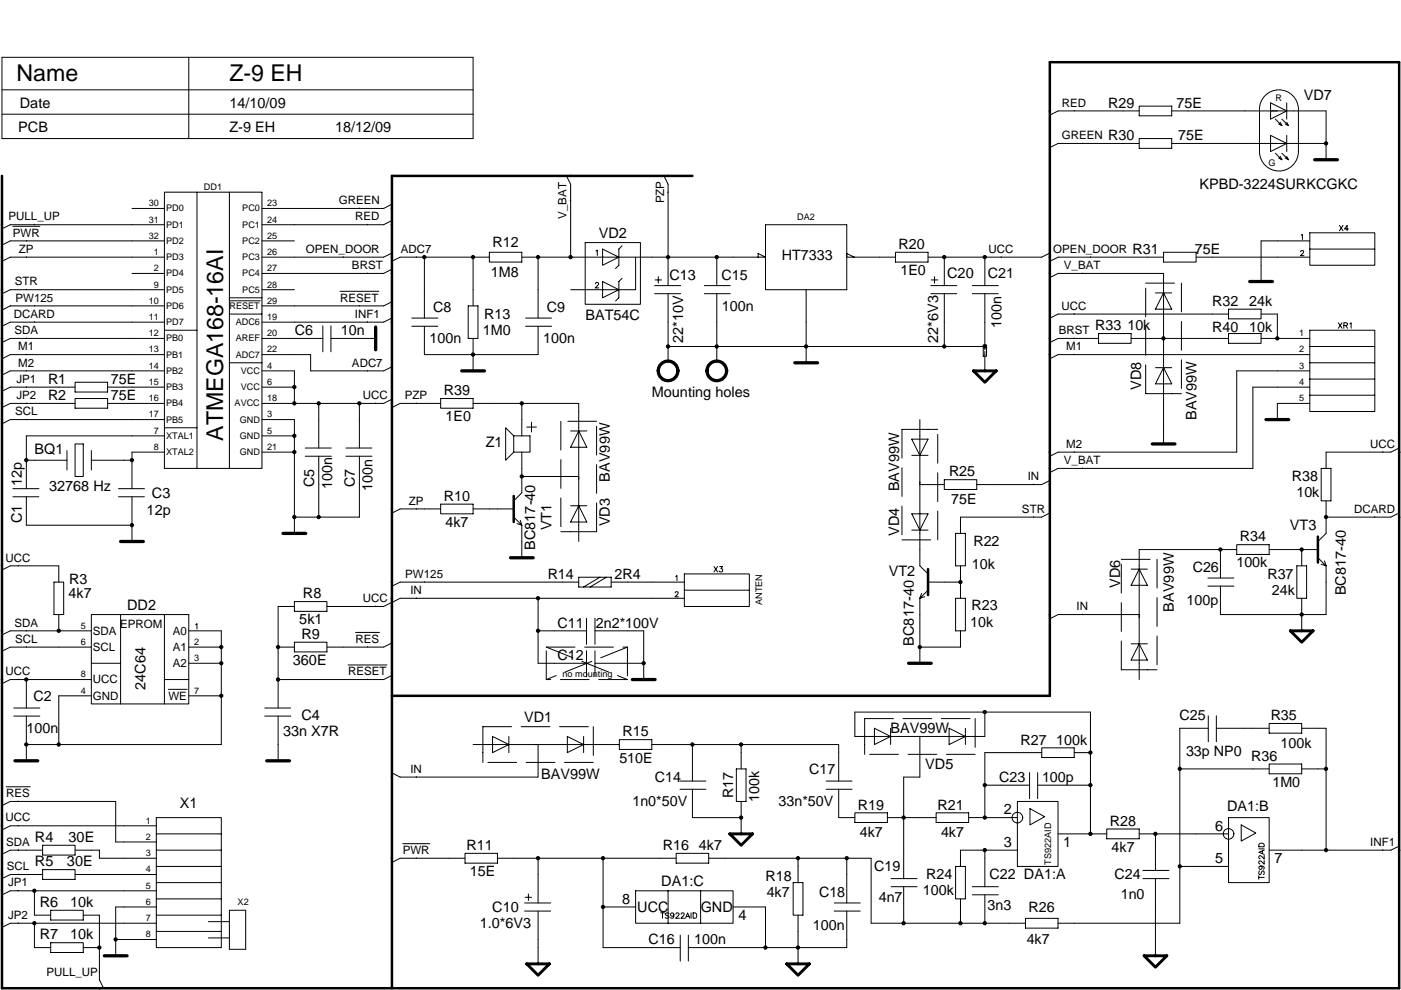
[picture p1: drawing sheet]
<svg xmlns="http://www.w3.org/2000/svg" width="297mm" height="210mm" viewBox="0 0 297 210" stroke-linecap="round" stroke-linejoin="round" font-family="sans-serif">
<path d="M.4 37.3v172.2h296.2v-196.3h-74v134.3h-139.5M146.8 37.3h-63.7v172.2M108.9 105.2v5.5M279.4 113.8v5.5M196.8 120.7v5.5" fill="none" stroke="#000" stroke-width=".53"/>
<g fill="none" stroke="#000" stroke-width=".21">
<path d="M.4 12.1h99.9v17.3h-99.9zM.4 19h99.9M40 12.1v17.3M.4 24.2h99.9M120.1 37.3l.9 1.8v15.4M140.8 37.3l.8 1.8v21.5M227.8 23.4v.1M229.5 30.3v.1M241.5 29.4h6.9v2.1h-6.9zM241.5 22.5h6.9v2.1h-6.9zM241.5 30.4h-17.2l-1.7 .9M241.5 23.5h-17.2l-1.7 .9"/>
<path d="M248.4 23.5h32.8v10.4M248.4 30.4h24.4M268 20.5a4.1 4.1 0 0 1 4.6-1.2 4.1 4.1 0 0 1 2.7 3.9v8.9a4.1 4.1 0 0 1-4.1 4.2 4.1 4.1 0 0 1-4.2-4.2v-8.9a4.1 4.1 0 0 1 1-2.7zM269.4 21.8l3.4 1.7-3.4 1.8zM269.4 28.7l3.4 1.7-3.4 1.7zM270.4 32.5l1.4 1.4M270.4 25.3l1.4 1.3M271.1 33.5l.7 .4M271.1 26.3l.7 .3M271.4 33.2l.4 .7M271.4 25.9l.4 .7M271.8 32.5l1.4 1.4"/>
<path d="M271.8 25.3l1.4 1.3M272.5 33.5l.7 .4M272.5 26.3l.7 .3M272.8 33.2l.4 .7M272.8 21.8v3.5M272.8 28.7v3.4M272.8 25.9l.4 .7M272.9 30.4h8.3M2.7 48h5.8M5.6 51v.1M5.6 54.4v.1M7.3 47.5v.1"/>
<path d="M28 58h6.9M28 44.2h6.9M34.9 40.7h20.6v58.6h-20.6zM34.9 54.5h-32.7l-1.8 .9M34.9 51.1h-32.7l-1.8 .9M34.9 47.6h-32.7l-1.8 .9M41.8 40.7v58.6M48.6 40.7v58.6M55.5 51.1h6.9M72.7 54.4v.1M76.2 44.1v.1M77.9 47.5v.1"/>
<path d="M77.9 57.9v.1M83.1 53.7l-1.8 .8h-25.8M83.1 57.1l-1.8 .9h-25.8M83.1 46.8l-1.8 .8h-25.8M83.1 43.3l-1.8 .9h-25.8M88.3 54.4v.1M90 54.5v12.9M100.3 54.5v10.4M103.8 53.5h6.8v2.1h-6.8zM103.8 54.5h-19l-1.7 .9M110.6 54.5h20.6M114.1 54.5v12.9"/>
<path d="M120.9 42.5h.1M124.1 51.4h11.7v13.1h-11.7zM126.4 53.2l.2-.2v1.1M127.8 52.8l3.4 1.7-3.4 1.7zM127.8 59.7l3.4 1.7-3.4 1.7zM131.3 54.5h31l-1.6-.8v.8M131.9 52.1l-.7 .7v3.4l-.7 .7M131.9 59l-.7 .7v3.4l-.7 .7M134.8 54.5v6.9h-13.8M138.9 59.4h1.4M139.6 58.7v1.3M141.6 40.7h.1"/>
<path d="M152 54.5v6.1M162.3 47.6h17.2v13.8h-17.2zM181.1 54.5l-1.6-.8v.8h10.4M189.9 53.5h6.9v2.1h-6.9zM197.4 59.4h1.4M198.1 58.7v1.3M200.2 54.5v6.1M208.8 54.5v6.1M212.3 54.4v.1M222.6 53.7l-1.8 .8h-24M222.6 58.8l1.7-.8h22.4v36.1M229.5 57.9v.1"/>
<path d="M231.2 54.4v.1M246.7 53.5h6.9v2.1h-6.9zM246.7 54.5h-22.4l-1.7 .9M253.6 54.5h24.1M275.8 53.4l.2-.3 .4 .2-.2 .4-.5 .5h.8M275.9 49.9l.2-.2v1.1M277.7 49.4h13.8v6.8h-13.8zM277.7 51.1h-10.3v8.6M277.7 52.8h13.8M284 47.8l.8 1.1M284.8 47.8l-.8 1.1M285.9 48.6h-.8l.5-.8v1.1"/>
<path d="M5.6 61.3v.1M5.6 71.7v.1M5.6 75.1v.1M5.6 78.5v.1M7.3 64.8v.1M7.3 68.2v.1M34.9 75.2h-32.7l-1.8 .9M34.9 78.6h-32.7l-1.8 .9M34.9 71.8h-32.7l-1.8 .8M34.9 61.4h-32.7l-1.8 .9M34.9 64.9h-32.7l-1.8 .8M34.9 68.3h-32.7l-1.8 .9"/>
<path d="M34.9 70h6.9M48.6 66.6h6.9M48.6 76.9h6.9M48.6 63.1h6.9M48.7 63.8h6.5M55.5 75.2h10.4v3.4h15.4l1.8-.8M55.5 78.6h6.9v6.9M55.5 71.8h12.9M55.5 61.4h6.9M68.4 69.1v5.5M70.2 71.8h9.4M70.2 69.1v5.5"/>
<path d="M72.1 61.8h8.2M76.2 64.8v.1M77.9 68.2v.1M77.9 78.5v.1M83.1 67.4l-1.8 .9h-25.8M83.1 64l-1.8 .9h-25.8M87.3 67.4h5.5M87.3 69.2h5.5M90 69.2v6h24.1v-6M99.3 64.9h2v6.9h-2zM100.3 71.8v6.8M111.4 67.4h5.5"/>
<path d="M111.4 69.2h5.5M126.3 60.2l.2-.3h.3l.1 .2v.2l-.7 .7h.8M138.8 62.3h5.5M138.8 60.6h5.5M141.6 62.3v14.6M141.6 73.5h67.2M149.3 62.3h5.5M149.3 60.6h5.5M152 62.3v14.6M170.9 61.4v15.5M197.4 62.3h5.5M197.4 60.6h5.5"/>
<path d="M200.2 62.3v11.2M206.2 62.3h5.5M206.2 60.6h5.5M208.5 73.1h.7v2.4h-.7zM208.8 62.3v11.9M208.8 74.5v4.1M227.8 66.5v.1M227.8 71.7v.1M227.8 75.1v.1M232.9 70.7h6.9v2.1h-6.9zM232.9 71.8h-8.6l-1.7 .8M239.8 71.8h20.7"/>
<path d="M245 62.1h3.4M245 78h3.4M246.7 62.1l1.7 3.5h-3.4zM246.7 78l1.7 3.4h-3.4zM260.5 70.7h6.9v2.1h-6.9zM260.5 65.6h6.9v2h-6.9zM260.5 66.6h-36.2l-1.7 .9M267.4 71.8h10.3M267.4 66.6h3.4v5.2M277.7 70h13.8v17.2h-13.8zM277.7 75.2h-53.4l-1.7 .9M277.7 78.6h-15.5v17.3h-37.9l-1.7 .8"/>
<path d="M277.7 73.5h13.8M277.7 76.9h13.8M283.8 68.4l.7 1.2M284.5 68.4l-.7 1.2M284.9 69l.7-.1v-.4l-.7-.1v1.2M285.3 69l.4 .6M286.2 68.7l.3-.3v1.2M5.6 82v.1M5.6 85.4v.1M5.6 88.9v.1M5.6 97.6h8.6M14.2 95.5v4.2"/>
<path d="M15.9 81h6.9v2.1h-6.9zM15.9 84.5h6.9v2.1h-6.9zM15.9 94.1h1.7v6.9h-1.7zM15.9 85.5h-13.7l-1.8 .9M15.9 82.1h-13.7l-1.8 .9M19.4 97.6h8.6M19.4 95.5v4.2M22.8 85.5h12.1M22.8 82.1h12.1M34.9 89h-32.7l-1.8 .9M34.9 95.9h-6.9v7.7M34.9 92.4h-29.3v11.2"/>
<path d="M34.9 90.7h6.9M55.5 89h6.9v24.1M55.5 82.1h6.9M55.5 95.9h6.9M55.5 92.4h6.9M64.7 96.7h5.5M64.7 95h5.5M67.6 85.5v9.5M67.6 96.7v12.9M73.3 96.7h5.6M73.3 95h5.6M76.2 85.5v9.5"/>
<path d="M76.2 96.7v12.9h-13.8M79.6 85.4v.1M83.1 84.6l-1.8 .9h-25.8M88.3 85.4v.1M93.4 84.5h6.9v2.1h-6.9zM93.4 85.5h-8.6l-1.7 .9M100.3 85.5h22.4v29.3M108.9 92.4h3.5v3.5h-3.5zM108.9 92.4l-1.7-1.7v6.9l1.7-1.7M110.6 85.5v6.9M110.6 95.9v8.6l-1.7 1.7M111.7 90.6h2"/>
<path d="M112.7 89.5v2.1M121 91.4h3.4M122.7 91.4l1.7 3.4h-3.4zM193.3 96.5h3.5M193.3 93.1h3.5l-1.8 3.4zM195 89v31l1.8 1.7M227.8 95.8v.1M229.5 99.2v.1M277.7 85.5h-6.9v3.5M277.7 82.1h-12.1v17.2h-41.3l-1.7 .9M277.7 80.4h13.8M277.7 83.8h13.8"/>
<path d="M280.1 99.3h2.1v6.9h-2.1zM293.2 95.8v.1M296.6 95l-1.7 .9h-13.7v3.4M2.7 103.6h5.6M2.7 105.3h5.6M3.9 119.9v.1M5.6 105.3v6.1h22.4M25.1 103.6h5.5M25.1 105.3h5.5M28 105.3v9.5M88.3 107.8v.1M93.4 106.9h6.9v2h-6.9z"/>
<path d="M93.4 107.9h-8.6l-1.7 .9M100.3 107.9h8.6M108.9 109.6l1.7 1.8M109.6 111l1 .4M110.3 110.3l.3 1.1M110.6 111.4v6.9M110.6 101h12.1M121 107.2h3.4M122.7 107.2l1.7 3.5h-3.4zM193.3 112.4h3.5M193.3 108.9h3.5l-1.8 3.5zM195 102.7h5.2"/>
<path d="M200.2 101.7h6.9v2.1h-6.9zM202.6 113.1h2.1v6.9h-2.1zM203.6 120v6.9M219.2 102.7h.1M219.2 109.6h.1M222.6 108.8l-1.8 .8h-17.2v3.5M222.6 101.9l-1.8 .8h-13.7M258.8 116.5v6.1M262.2 115.5h6.9v2.1h-6.9zM262.2 116.5h-20.7v27.6M269.1 116.5h10.3M275 120h2v6.9h-2z"/>
<path d="M276 116.5v3.5M279.4 118.3l1.8 1.7M280.1 119.6l1.1 .4M280.8 118.9l.4 1.1M281.2 106.2v6.9l-1.8 1.7M281.2 120v10.3h-22.4v-6M291.5 109.6h.1M296.6 108.8l-1.7 .8h-13.7M.4 120.8l1.8-.8h10.3v3.4M5.6 133.7v.1M5.6 137.1v.1M11.4 123.4h2.1v6.9h-2.1z"/>
<path d="M12.5 130.3v3.5M19.4 130.3h20.6v18.9h-20.6zM19.4 133.8h-17.2l-1.8 .8M19.4 137.2h-17.2l-1.8 .9M25.6 130.3v18.9M34.9 130.3v18.9M40 133.8h6.9v24.1h-41.3M40 137.2h6.9M41.5 132.4l.3-.2v1.2M59 137.2h3.4M62.4 136.2h6.9v2h-6.9zM62.4 127.6h6.9v2h-6.9z"/>
<path d="M62.4 128.6h-3.4v21.5M75.4 134.1h5.1M77.9 137.1v.1M79.6 128.5v.1M83.1 136.3l-1.8 .9h-12M83.1 127.7l-1.8 .9h-12M88.3 126.8v.1M90 123.3v.1M114.1 133.8h10.3M114.1 126.9v13.7h10.3M122.7 123.4h-37.9l-1.7 .9M122.7 122.4h6.9v2.1h-6.9z"/>
<path d="M124.4 131.1v5.5M124.4 138v5.5M126.2 133.8h10.3v10.3M126.2 131.1v5.5M126.2 138v5.5M127.2 122.4l-3.5 2.1M128.6 122.4l-3.5 2.1M129.6 123.4h15.5M143.1 125.7l.3-.2 .4 .1-.2 .4-.5 .5h.7M143.3 122.2l.2-.2v1.1M145.1 121.7h13.8v6.9h-13.8zM145.1 126.9h-60.3l-1.7 .8"/>
<path d="M145.1 125.1h13.8M151.4 120.1l.7 1.2M152.1 120.1l-.7 1.2M152.6 120.1h.6l-.4 .5a.39 .39 0 0 1 .4 .3 .39 .39 0 0 1-.3 .4 .39 .39 0 0 1-.4-.2M195 126.9v13.7M195.4 125.8l-.4 1.1M196.1 126.5l-1.1 .4M196.8 123.4h6.8M196.8 125.1l-1.8 1.8M202.6 126.9h2.1v6.9h-2.1zM203.6 133.8v3.4h-8.6M229.5 130.2v.1"/>
<path d="M239.8 120.7h3.5M239.8 136.5h3.5M241.5 130.3h-17.2l-1.7 .9M241.5 120.7l1.8 3.4h-3.5zM241.5 136.5l1.8 3.5h-3.5zM256.1 122.6h5.5M256.1 124.3h5.5M276 126.9v6.9M2.9 150.1h5.5M2.9 151.8h5.5M3.9 144v.1M5.6 144.1v6"/>
<path d="M5.6 151.8v9.5M19.4 144.1h-17.2l-1.8 .8M19.4 140.6h6.2M19.4 147.5h-6.9v10.4M34.9 144.1h5.1M35.7 146.2h4M40 140.6h6.9M40 147.5h6.9M56.1 150.1h5.5M56.1 151.8h5.5M59 151.8v9.5M73.8 141h8.2"/>
<path d="M77.9 144v.1M83.1 143.2l-1.8 .9h-22.3M100.3 157.9h31M104.4 156.1l3.5 1.8-3.5 1.7zM107.9 156.1v3.5M114.1 157.9v6.9h-29.3l-1.7-.9M120.3 156.1l3.4 1.8-3.4 1.7zM123.7 156.1v3.5M126.2 140.6h10.3M131.3 156.8h6.9v2.1h-6.9zM138.2 157.9h39.6v7.7M146.8 157.9v7.7"/>
<path d="M157.1 157.9v5.1M185.4 154.4l3.4 1.7-3.4 1.8zM188.8 154.4v3.5M195 156.1v8.7h-3.4v21.5M201.2 154.4l3.5 1.7-3.5 1.8zM204.7 154.4v3.5M208.8 151v5.1h-27.6v-5.1h50v25.8M220.9 158.6h6.9v2h-6.9zM220.9 159.6h-12.1v13.8M227.8 159.6h3.4M256.2 154.4h-6.1v41.3h-25.8M256.2 151.8v5.5"/>
<path d="M257.9 154.4h11.2M257.9 151.8v5.5M269.1 153.4h6.9v2h-6.9zM276 154.4h5.2v25.9M.4 170.8l1.8-.9h22.3v8.6h8.6M1.3 166.8h5.1M3.9 169.8v.1M3.9 175v.1M9 179.2h6.9v2.1h-6.9zM33.1 173.4h13.8v27.5h-13.8zM33.1 175.1h-30.9l-1.8 .9M33.1 176.8h13.8"/>
<path d="M85.4 178.9h5.7M88.3 164.7v.1M144.2 165.6h5.5M144.2 167.3h5.5M146.8 167.3v6.1h10.3M156.1 163h2.1v6.9h-2.1zM157.1 169.9v6.9M175.2 165.6h5.5M175.2 167.3h5.5M177.8 167.3v6.1h3.4M181.2 172.3h6.9v2.1h-6.9zM188.1 173.4h10.4"/>
<path d="M198.5 172.3h6.9v2.1h-6.9zM205.4 173.4h10.3M208.8 166.5h9.5M215.7 169.9h8.6v13.8h-8.6zM218.3 163.8v5.5M218.4 171.4l3.1 1.8-3.1 1.7zM220 166.5h11.2M220 163.8v5.5M224.3 176.8h10.4M234.7 175.8h6.8v2h-6.8zM241.5 176.8h19M245 176.8v7.8"/>
<path d="M250.1 163h19M260.5 173.4h8.6v13.7h-8.6zM263.2 174.9l3.1 1.7-3.1 1.7zM266.9 180h1.1M267.1 178.9h.8l.1 .6h-1.1zM269.1 162h6.9v2.1h-6.9zM276 163h5.2M296.6 179.4l-1.7 .9h-25.8M3.9 180.2v.1M3.9 185.3v.1M3.9 188.8v.1M3.9 195.7h.1"/>
<path d="M7.3 188.9v5.1h3.4M7.3 195.7v5.2h3.4M9 184.4h6.9v2.1h-6.9zM9 185.4h-6.8l-1.8 .9M9 180.3h-6.8l-1.8 .8M10.7 199.9h6.9v2.1h-6.9zM10.7 193h6.9v2.1h-6.9zM15.9 185.4h17.2M15.9 180.3h5.2v1.7h12M17.6 194h3.5v13.8l.9 1.7M24.5 199.2h8.6M33.1 195.7h-30.9l-1.8 .9"/>
<path d="M33.1 188.9h-30.9l-1.8 .8M33.1 180.3h13.8M33.1 192.3h-8.6v10.3M33.1 183.7h13.8M33.1 187.1h13.8M33.1 194h13.8M33.1 190.6h13.8M33.1 197.5h13.8M44.2 198.9h4.4M44.2 195.4h4.4M48.6 193h3.5v8.3h-3.5zM88.3 181.9v.1"/>
<path d="M98.6 180.9h6.9v2.1h-6.9zM98.6 182h-13.8l-1.7 .9M105.5 182h37.9M111.2 193.2h5.6M111.2 191.5h5.6M111.3 190.2h1.4M112 189.5v1.4M114.1 182v9.5M114.1 193.2v11.2M127.9 192.3h6.9M127.9 182v18.9h16.3M134.8 188.9h20.6v6.8h-20.6z"/>
<path d="M140.1 193.5h.7M140.5 193.5v1.2M141.6 188.9v6.8M141.8 193.7l-.2-.2-.5 .2 .1 .3 .6 .4v.1l-.2 .2-.5-.2M142.9 193.9a.36 .36 0 0 1-.5 .4 .36 .36 0 0 1-.2-.6 .36 .36 0 0 1 .6 0l.1 .2a.54 .54 0 0 1-.5 .8l-.2-.2M143.3 193.8l.2-.3 .5 .3-.2 .4-.5 .5h.7M143.4 180.9h6.9v2.1h-6.9zM144.2 198.3v5.5M144.4 193.8l.2-.3 .5 .3-.2 .4-.5 .5h.7M145.3 194.7l.5-1.2 .4 1.2M145.5 194.3h.6M145.9 198.3v5.5"/>
<path d="M146.5 193.5v1.2M147 193.5h.3a.61 .61 0 0 1 .4 .6 .61 .61 0 0 1-.4 .6h-.3zM148.5 188.9v6.8M150.3 182h34.4v13.7h32.7M155.4 192.3h6.9v8.6M168.2 187.1h2v6.9h-2zM169.2 182v5.1M169.2 194v10.4M176.9 193.2h5.5M176.9 191.5h5.5M179.5 193.2v7.7h-33.6M179.5 182v9.5"/>
<path d="M188.9 186.3h5.5M188.9 188h5.5M191.6 188v7.7M202.6 183.7h2.1v6.9h-2.1zM203.6 190.6v5.1M206.2 188h5.5M206.2 189.7h5.5M208.8 180.3v7.7M208.8 189.7v6M215.7 180.3h-12.1v3.4M217.4 194.7h6.9v2.1h-6.9zM242.3 186.3h5.5"/>
<path d="M242.3 184.6h5.5M245 186.3v16.3M250.1 183.7h10.4M266.9 186h1.1M266.9 185.7v.7M267.1 184.7l-.2 .2 .2 .5 .2-.1 .4-.6h.2l.1 .2-.1 .5M267.3 183.6a.36 .36 0 0 1 .3 .5 .36 .36 0 0 1-.6 .2 .36 .36 0 0 1 .1-.6l.2-.1a.54 .54 0 0 1 .7 .5l-.1 .2M267.6 180.4v.6M268 182.5v.7l-.5-.5-.4-.2-.2 .5 .3 .2M268 181.4v.7l-.5-.5-.4-.2-.2 .5 .3 .2M268 180.3l-1.1 .4 1.1 .4M293.2 180.2v.1"/>
<path d="M17.6 200.9h3.5M21 206.1h.1"/>
<circle cx="215.7" cy="173.4" r="1.13"/>
<circle cx="260.5" cy="176.8" r="1.13"/>
</g>
<g fill="#000" stroke="#000" stroke-width=".21">
<circle cx="281.1" cy="30.4" r=".35"/>
<circle cx="90" cy="54.5" r=".35"/>
<circle cx="100.3" cy="54.5" r=".35"/>
<circle cx="114.1" cy="54.5" r=".35"/>
<circle cx="121" cy="54.5" r=".35"/>
<circle cx="141.6" cy="54.5" r=".35"/>
<circle cx="152" cy="54.5" r=".35"/>
<circle cx="200.2" cy="54.5" r=".35"/>
<circle cx="208.8" cy="54.5" r=".35"/>
<circle cx="100.3" cy="75.2" r=".35"/>
<circle cx="141.6" cy="73.5" r=".35"/>
<circle cx="152" cy="73.5" r=".35"/>
<circle cx="170.9" cy="73.5" r=".35"/>
<circle cx="200.2" cy="73.5" r=".35"/>
<circle cx="208.8" cy="73.5" r=".35"/>
<circle cx="246.7" cy="71.7" r=".35"/>
<circle cx="270.8" cy="71.7" r=".35"/>
<circle cx="5.6" cy="97.6" r=".35"/>
<circle cx="28" cy="97.6" r=".35"/>
<circle cx="62.4" cy="92.4" r=".35"/>
<circle cx="62.4" cy="95.9" r=".35"/>
<circle cx="62.4" cy="82.1" r=".35"/>
<circle cx="62.4" cy="85.5" r=".35"/>
<circle cx="67.6" cy="85.5" r=".35"/>
<circle cx="76.2" cy="85.5" r=".35"/>
<circle cx="110.6" cy="85.5" r=".35"/>
<circle cx="28" cy="111.3" r=".35"/>
<circle cx="62.4" cy="109.6" r=".35"/>
<circle cx="67.6" cy="109.6" r=".35"/>
<circle cx="110.6" cy="101" r=".35"/>
<circle cx="258.7" cy="116.5" r=".35"/>
<circle cx="276" cy="116.5" r=".35"/>
<circle cx="281.1" cy="109.6" r=".35"/>
<circle cx="12.5" cy="133.7" r=".35"/>
<circle cx="46.9" cy="137.2" r=".35"/>
<circle cx="59" cy="137.2" r=".35"/>
<circle cx="114.1" cy="126.8" r=".35"/>
<circle cx="114.1" cy="133.7" r=".35"/>
<circle cx="195" cy="137.2" r=".35"/>
<circle cx="203.6" cy="123.4" r=".35"/>
<circle cx="276" cy="130.3" r=".35"/>
<circle cx="5.6" cy="157.8" r=".35"/>
<circle cx="5.6" cy="144.1" r=".35"/>
<circle cx="12.5" cy="157.8" r=".35"/>
<circle cx="46.9" cy="147.5" r=".35"/>
<circle cx="46.9" cy="140.6" r=".35"/>
<circle cx="59" cy="144.1" r=".35"/>
<circle cx="136.5" cy="140.6" r=".35"/>
<circle cx="146.8" cy="157.8" r=".35"/>
<circle cx="157.1" cy="157.8" r=".35"/>
<circle cx="208.8" cy="151" r=".35"/>
<circle cx="231.2" cy="159.6" r=".35"/>
<circle cx="157.1" cy="173.3" r=".35"/>
<circle cx="191.6" cy="173.3" r=".35"/>
<circle cx="208.8" cy="166.5" r=".35"/>
<circle cx="208.8" cy="173.3" r=".35"/>
<circle cx="231.2" cy="176.8" r=".35"/>
<circle cx="231.2" cy="166.5" r=".35"/>
<circle cx="245" cy="176.8" r=".35"/>
<circle cx="250.1" cy="163" r=".35"/>
<circle cx="281.1" cy="163" r=".35"/>
<circle cx="7.3" cy="195.7" r=".35"/>
<circle cx="7.3" cy="188.9" r=".35"/>
<circle cx="24.5" cy="199.2" r=".35"/>
<circle cx="114.1" cy="182" r=".35"/>
<circle cx="127.9" cy="182" r=".35"/>
<circle cx="127.9" cy="192.3" r=".35"/>
<circle cx="169.2" cy="182" r=".35"/>
<circle cx="179.5" cy="182" r=".35"/>
<circle cx="191.6" cy="195.7" r=".35"/>
<circle cx="203.6" cy="195.7" r=".35"/>
<circle cx="208.8" cy="195.7" r=".35"/>
<circle cx="208.8" cy="180.2" r=".35"/>
<circle cx="250.1" cy="183.7" r=".35"/>
<circle cx="281.1" cy="180.2" r=".35"/>
<circle cx="21.1" cy="200.9" r=".35"/>
<circle cx="162.3" cy="200.9" r=".35"/>
<circle cx="169.2" cy="200.9" r=".35"/>
</g>
<g fill="none" stroke="#000" stroke-width=".7">
<path d="M278.7 33.9h4.9M265 59.7h4.8M79.6 69.3v4.9M97.9 78.6h4.8M168.5 76.9h4.8M244.3 94.1h4.8M268.4 89h4.8M25.6 114.8h4.8M60 113.1h4.8M108.2 118.3h4.8M134.1 144.1h4.8M192.6 140.6h4.8"/>
<path d="M3.2 161.3h4.8M56.6 161.3h4.8M22.1 202.6h4.8"/>
<circle cx="141.6" cy="78.6" r="2.08"/>
<circle cx="152" cy="78.6" r="2.08"/>
</g>
<g fill="none" stroke="#000" stroke-width=".21" stroke-dasharray="6.1 2">
<path d="M242.9 60h7.6M250.5 60v23.5M118.9 89.3v23.4M126.5 89.3h-7.6M191.2 91v23.5M196.8 91h-5.6M198.8 91h-2M242.9 83.5v-23.5M248.4 83.5h-5.5M250.5 83.5h-2.1M118.9 112.7h2.1M121 112.7h5.5"/>
<path d="M126.5 112.7v-23.4M191.2 114.5h7.6M198.8 114.5v-23.5M237.7 118.6h7.6M245.3 118.6v23.4M115.8 137.2h17.2M115.8 137.2l17.2 6.9M133 137.2v6.9M133 137.2l-17.2 6.9M102.4 159.6v-5.5M102.4 154.1h23.4M115.8 144.1v-6.9"/>
<path d="M125.8 154.1v7.5M133 144.1h-17.2M183.3 159.9v-2M183.3 157.9v-5.5M183.3 152.4h23.5M206.8 159.9h-23.5M206.8 152.4v7.5M237.7 142v-23.4M243.3 142h-5.6M245.3 142h-2M102.4 161.6v-2M125.8 161.6h-23.4"/>
</g>
<path d="M206.4 78.6h4.8l-2.4 2.4zM273.6 133.8h4.8l-2.4 2.4zM154.7 176.8h4.9l-2.5 2.4zM111.7 204.4h4.8l-2.4 2.4zM166.8 204.4h4.8l-2.4 2.4zM242.6 202.6h4.8l-2.4 2.5z" fill="none" stroke="#000" stroke-width=".61"/>
<g font-size="4.9">
<text x="3.5" y="17.3">Name</text>
<text x="48.6" y="17.3">Z-9 EH</text>
<text x="47.3" y="93.5" transform="rotate(-90 47.3 93.5)">ATMEGA168-16AI</text>
</g>
<g font-size="3.1">
<text x="4.2" y="22.8">Date</text>
<text x="48.6" y="22.8">14/10/09</text>
<text x="276.4" y="21.1">VD7</text>
<text x="3.9" y="28">PCB</text>
<text x="48.6" y="28">Z-9 EH</text>
<text x="71" y="28">18/12/09</text>
<text x="254.3" y="40">KPBD-3224SURKCGKC</text>
<text x="126.9" y="50.4">VD2</text>
<text x="141.9" y="59.3">C13</text>
<text x="200.8" y="59">C20</text>
<text x="124.1" y="67.9">BAT54C</text>
<text x="144.8" y="72.7" transform="rotate(-90 144.8 72.7)">22*10V</text>
<text x="198.9" y="72.7" transform="rotate(-90 198.9 72.7)">22*6V3</text>
<text x="242" y="82.7" transform="rotate(-90 242 82.7)">VD8</text>
<text x="138.2" y="84.1">Mounting holes</text>
<text x="253.7" y="89" transform="rotate(-90 253.7 89)">BAV99W</text>
<text x="103" y="94.8">Z1</text>
<text x="7.3" y="96.2">BQ1</text>
<text x="4.6" y="103.1" transform="rotate(-90 4.6 103.1)">12p</text>
<text x="10.4" y="104.1">32768 Hz</text>
<text x="32.2" y="105.5">C3</text>
<text x="129.3" y="102.1" transform="rotate(-90 129.3 102.1)">BAV99W</text>
<text x="190.6" y="104.2" transform="rotate(-90 190.6 104.2)">BAV99W</text>
<text x="4.6" y="110.9" transform="rotate(-90 4.6 110.9)">C1</text>
<text x="31.1" y="109.3">12p</text>
<text x="116.9" y="112.5" transform="rotate(-90 116.9 112.5)">VT1</text>
<text x="129.3" y="111.6" transform="rotate(-90 129.3 111.6)">VD3</text>
<text x="190.6" y="113.7" transform="rotate(-90 190.6 113.7)">VD4</text>
<text x="273.5" y="112.4">VT3</text>
<text x="113.5" y="116.6" transform="rotate(-90 113.5 116.6)">BC817-40</text>
<text x="188.4" y="122">VT2</text>
<text x="237.5" y="124.7" transform="rotate(-90 237.5 124.7)">VD6</text>
<text x="27" y="129.3">DD2</text>
<text x="64.2" y="126.9">R8</text>
<text x="248.9" y="129.7" transform="rotate(-90 248.9 129.7)">BAV99W</text>
<text x="285.4" y="126.2" transform="rotate(-90 285.4 126.2)">BC817-40</text>
<text x="63.5" y="132.4">5k1</text>
<text x="63.9" y="135.5">R9</text>
<text x="193.7" y="136.9" transform="rotate(-90 193.7 136.9)">BC817-40</text>
<text x="62.1" y="141">360E</text>
<text x="30.8" y="146.3" transform="rotate(-90 30.8 146.3)">24C64</text>
<text x="63.9" y="152.7">C4</text>
<text x="111.1" y="153">VD1</text>
<text x="188.8" y="155.4">BAV99W</text>
<text x="60" y="156.1">33n X7R</text>
<text x="114.7" y="165.1">BAV99W</text>
<text x="196.2" y="163">VD5</text>
<text x="38.1" y="171.3">X1</text>
<text x="212.8" y="172.7">2</text>
<text x="260.2" y="172">DA1:B</text>
<text x="7.4" y="178.5">R4</text>
<text x="14.5" y="178.5">30E</text>
<text x="212.8" y="179.6">3</text>
<text x="225.4" y="179.6">1</text>
<text x="257.6" y="176.1">6</text>
<text x="7.4" y="183.7">R5</text>
<text x="14.2" y="183.7">30E</text>
<text x="257.6" y="183">5</text>
<text x="270.2" y="183">7</text>
<text x="131.9" y="191.6">8</text>
<text x="140.2" y="187.8">DA1:C</text>
<text x="8.4" y="192.3">R6</text>
<text x="14.9" y="192.3">10k</text>
<text x="101.7" y="196.8">1.0*6V3</text>
<text x="104.4" y="193.3">C10</text>
<text x="135.1" y="193.3">UCC</text>
<text x="148.6" y="193.3">GND</text>
<text x="156.6" y="195.1">4</text>
<text x="8.4" y="199.2">R7</text>
<text x="14.9" y="199.2">10k</text>
</g>
<g font-size="3">
<text x="234.9" y="22.8">R29</text>
<text x="249.5" y="22.8">75E</text>
<text x="234.9" y="29.7">R30</text>
<text x="249.8" y="29.7">75E</text>
<text x="104.4" y="52.4">R12</text>
<text x="190.5" y="52.8">R20</text>
<text x="240.1" y="53.8">R31</text>
<text x="253.3" y="53.8">75E</text>
<text x="104.1" y="58.6">1M8</text>
<text x="153" y="59.3">C15</text>
<text x="165.8" y="55.2">HT7333</text>
<text x="190.9" y="58.3">1E0</text>
<text x="209.5" y="59">C21</text>
<text x="153.1" y="65.9">100n</text>
<text x="257" y="64.8">R32</text>
<text x="264.9" y="64.8">24k</text>
<text x="62.5" y="71.1">C6</text>
<text x="72.3" y="71.1">10n</text>
<text x="91.8" y="66.2">C8</text>
<text x="102.4" y="71">1M0</text>
<text x="102.7" y="67.6">R13</text>
<text x="115.9" y="66.2">C9</text>
<text x="212.3" y="69.6" transform="rotate(-90 212.3 69.6)">100n</text>
<text x="232.2" y="70">R33 10k</text>
<text x="257" y="70.3">R40</text>
<text x="264.9" y="70.3">10k</text>
<text x="91.1" y="72.8">100n</text>
<text x="115.2" y="72.8">100n</text>
<text x="10.2" y="81.4">R1</text>
<text x="23.5" y="81.4">75E</text>
<text x="94.1" y="83.8">R39</text>
<text x="10.2" y="84.9">R2</text>
<text x="23.5" y="84.9">75E</text>
<text x="94.5" y="89.3">1E0</text>
<text x="201.2" y="101">R25</text>
<text x="66.6" y="103.3" transform="rotate(-90 66.6 103.3)">C5</text>
<text x="70.4" y="103.7" transform="rotate(-90 70.4 103.7)">100n</text>
<text x="75.2" y="103.3" transform="rotate(-90 75.2 103.3)">C7</text>
<text x="79" y="104.1" transform="rotate(-90 79 104.1)">100n</text>
<text x="94.1" y="106.2">R10</text>
<text x="201.7" y="106.9">75E</text>
<text x="273.9" y="102">R38</text>
<text x="274.9" y="105.5">10k</text>
<text x="94.5" y="111.7">4k7</text>
<text x="206.4" y="115.8">R22</text>
<text x="262.9" y="114.8">R34</text>
<text x="14.7" y="123.8">R3</text>
<text x="116.1" y="122.7">R14</text>
<text x="130.3" y="122.7">2R4</text>
<text x="206.1" y="120.6">10k</text>
<text x="252.9" y="121.3">C26</text>
<text x="262.1" y="120.3">100k</text>
<text x="268.7" y="122.7">R37</text>
<text x="14.5" y="126.9">4k7</text>
<text x="206" y="129.2">R23</text>
<text x="251.6" y="128.2">100p</text>
<text x="269.7" y="126.1">24k</text>
<text x="118.2" y="133.1">C11</text>
<text x="126.3" y="133.1">2n2*100V</text>
<text x="205.7" y="133">10k</text>
<text x="118.2" y="139.9">C12</text>
<text x="7.1" y="148.5">C2</text>
<text x="5.6" y="155.4">100n</text>
<text x="250.1" y="152.7">C25</text>
<text x="269.4" y="152.7">R35</text>
<text x="131.3" y="161.7">510E</text>
<text x="132" y="156.1">R15</text>
<text x="216.4" y="157.9">R27</text>
<text x="224" y="157.9">100k</text>
<text x="251.5" y="160.3">33p NP0</text>
<text x="265.3" y="161.3">R36</text>
<text x="271.5" y="158.6">100k</text>
<text x="138.9" y="165.8">C14</text>
<text x="171.6" y="164.1">C17</text>
<text x="211.9" y="165.8">C23</text>
<text x="220.9" y="165.8">100p</text>
<text x="269.8" y="166.8">1M0</text>
<text x="134.1" y="170.9">1n0*50V</text>
<text x="155.5" y="169.3" transform="rotate(-90 155.5 169.3)">R17</text>
<text x="161" y="170" transform="rotate(-90 161 170)">100k</text>
<text x="165.1" y="170.9">33n*50V</text>
<text x="181.9" y="171.7">R19</text>
<text x="198.8" y="171.7">R21</text>
<text x="182.3" y="177.5">4k7</text>
<text x="199.5" y="177.5">4k7</text>
<text x="235.3" y="175.1">R28</text>
<text x="98.9" y="180.3">R11</text>
<text x="99.6" y="185.8">15E</text>
<text x="140.6" y="180.3">R16 4k7</text>
<text x="185.4" y="184.7">C19</text>
<text x="235.7" y="180.6">4k7</text>
<text x="162.3" y="186.8">R18</text>
<text x="162.6" y="190.2">4k7</text>
<text x="173.6" y="190.2">C18</text>
<text x="186.3" y="191.3">4n7</text>
<text x="195.7" y="189.9">100k</text>
<text x="196.4" y="186.4">R24</text>
<text x="209.8" y="186.4">C22 DA1:A</text>
<text x="236.3" y="186.4">C24</text>
<text x="237.6" y="190.6">1n0</text>
<text x="172.4" y="197.1">100n</text>
<text x="209.4" y="193">3n3</text>
<text x="218.1" y="193.3">R26</text>
<text x="137.5" y="200.2">C16</text>
<text x="147.2" y="200.2">100n</text>
<text x="217.7" y="200.2">4k7</text>
</g>
<g font-size="2.4">
<text x="225.1" y="22.6">RED</text>
<text x="225.1" y="29.5">GREEN</text>
<text x="1.8" y="46.7">PULL_UP</text>
<text x="71.8" y="43.3">GREEN</text>
<text x="75.3" y="46.7">RED</text>
<text x="120.1" y="46.4" transform="rotate(-90 120.1 46.4)">V_BAT</text>
<text x="140.8" y="43.1" transform="rotate(-90 140.8 43.1)">PZP</text>
<text x="2.7" y="50.2">PWR</text>
<text x="4" y="53.6">ZP</text>
<text x="64.9" y="53.6">OPEN_DOOR</text>
<text x="85" y="53.6">ADC7</text>
<text x="209.6" y="53.6">UCC</text>
<text x="223.3" y="53.6">OPEN_DOOR</text>
<text x="74.6" y="57">BRST</text>
<text x="225.6" y="57">V_BAT</text>
<text x="3.1" y="60.5">STR</text>
<text x="3.3" y="63.9">PW125</text>
<text x="72.1" y="63.9">RESET</text>
<text x="225.1" y="65.7">UCC</text>
<text x="2.9" y="67.4">DCARD</text>
<text x="3" y="70.8">SDA</text>
<text x="75.2" y="67.4">INF1</text>
<text x="224.5" y="70.8">BRST</text>
<text x="3.9" y="77.7">M2</text>
<text x="3.9" y="74.3">M1</text>
<text x="74.6" y="77.7">ADC7</text>
<text x="226" y="74.3">M1</text>
<text x="3.5" y="81.2">JP1</text>
<text x="3.2" y="88.1">SCL</text>
<text x="3.5" y="84.6">JP2</text>
<text x="77" y="84.6">UCC</text>
<text x="85.8" y="84.6">PZP</text>
<text x="226" y="95">M2</text>
<text x="290.5" y="95">UCC</text>
<text x="217.9" y="101.8">IN</text>
<text x="225.6" y="98.4">V_BAT</text>
<text x="86.7" y="107">ZP</text>
<text x="216.7" y="108.7">STR</text>
<text x="287.1" y="108.7">DCARD</text>
<text x="1.2" y="119.1">UCC</text>
<text x="85.9" y="122.5">PW125</text>
<text x="87" y="125.9">IN</text>
<text x="77" y="127.7">UCC</text>
<text x="228.3" y="129.4">IN</text>
<text x="3" y="132.8">SDA</text>
<text x="3.2" y="136.3">SCL</text>
<text x="19.7" y="134.6">SDA</text>
<text x="25.5" y="133.2">EPROM</text>
<text x="36.7" y="134.6">A0</text>
<text x="75.4" y="136.3">RES</text>
<text x="1.2" y="143.2">UCC</text>
<text x="19.7" y="138">SCL</text>
<text x="36.7" y="138">A1</text>
<text x="36.7" y="141.4">A2</text>
<text x="73.8" y="143.2">RESET</text>
<text x="19.7" y="148.3">GND</text>
<text x="19.7" y="144.9">UCC</text>
<text x="35.7" y="148.3">WE</text>
<text x="87" y="163.8">IN</text>
<text x="1.3" y="169">RES</text>
<text x="1.2" y="174.2">UCC</text>
<text x="1.3" y="179.3">SDA</text>
<text x="290.5" y="179.3">INF1</text>
<text x="1.5" y="184.5">SCL</text>
<text x="85.4" y="181.1">PWR</text>
<text x="1.7" y="187.9">JP1</text>
<text x="1.7" y="194.8">JP2</text>
<text x="9.9" y="206.9">PULL_UP</text>
</g>
<g font-size="1.9">
<text x="270.4" y="21.3">R</text>
<text x="269" y="35.1">G</text>
<text x="43.2" y="40.3">DD1</text>
<text x="31.6" y="47.2">31</text>
<text x="31.6" y="43.7">30</text>
<text x="35.2" y="44.8">PD0</text>
<text x="51.4" y="44.8">PC0</text>
<text x="56.7" y="47.2">24</text>
<text x="56.7" y="43.7">23</text>
<text x="169" y="46.5">DA2</text>
<text x="31.6" y="50.6">32</text>
<text x="35.2" y="48.3">PD1</text>
<text x="35.2" y="51.7">PD2</text>
<text x="51.4" y="51.7">PC2</text>
<text x="51.4" y="48.3">PC1</text>
<text x="56.7" y="50.6">25</text>
<text x="32.6" y="54.1">1</text>
<text x="32.6" y="57.5">2</text>
<text x="35.2" y="55.2">PD3</text>
<text x="35.2" y="58.6">PD4</text>
<text x="51.4" y="58.6">PC4</text>
<text x="51.4" y="55.2">PC3</text>
<text x="56.7" y="57.5">27</text>
<text x="56.7" y="54.1">26</text>
<text x="31.6" y="64.4">10</text>
<text x="32.6" y="61">9</text>
<text x="35.2" y="65.5">PD6</text>
<text x="35.2" y="62">PD5</text>
<text x="48.7" y="65.5">RESET</text>
<text x="51.4" y="62">PC5</text>
<text x="56.7" y="64.4">29</text>
<text x="56.7" y="61">28</text>
<text x="31.6" y="67.8">11</text>
<text x="31.6" y="71.3">12</text>
<text x="35.2" y="68.9">PD7</text>
<text x="50" y="68.9">ADC6</text>
<text x="56.7" y="71.3">20</text>
<text x="56.7" y="67.8">19</text>
<text x="275.5" y="71.3">1</text>
<text x="31.6" y="74.7">13</text>
<text x="35.2" y="72.4">PB0</text>
<text x="35.2" y="75.8">PB1</text>
<text x="50" y="75.8">ADC7</text>
<text x="50" y="72.4">AREF</text>
<text x="56.7" y="74.7">22</text>
<text x="275.5" y="74.7">2</text>
<text x="31.6" y="78.2">14</text>
<text x="31.6" y="81.6">15</text>
<text x="35.2" y="79.3">PB2</text>
<text x="35.2" y="82.7">PB3</text>
<text x="51.1" y="82.7">VCC</text>
<text x="51.1" y="79.3">VCC</text>
<text x="56.7" y="81.6">6</text>
<text x="56.7" y="78.2">4</text>
<text x="275.5" y="78.2">3</text>
<text x="275.5" y="81.6">4</text>
<text x="31.6" y="85.1">16</text>
<text x="31.6" y="88.5">17</text>
<text x="35.2" y="86.1">PB4</text>
<text x="35.2" y="89.6">PB5</text>
<text x="49.7" y="86.1">AVCC</text>
<text x="50.8" y="89.6">GND</text>
<text x="56.7" y="88.5">3</text>
<text x="56.7" y="85.1">18</text>
<text x="275.5" y="85.1">5</text>
<text x="32.6" y="91.9">7</text>
<text x="32.6" y="95.4">8</text>
<text x="35.2" y="93">XTAL1</text>
<text x="50.8" y="93">GND</text>
<text x="56.7" y="95.4">21</text>
<text x="56.7" y="91.9">5</text>
<text x="35.2" y="96.5">XTAL2</text>
<text x="50.8" y="96.5">GND</text>
<text x="161.6" y="128.2" transform="rotate(-90 161.6 128.2)">ANTEN</text>
<text x="17.1" y="133.3">5</text>
<text x="17.1" y="136.7">6</text>
<text x="41.2" y="136.7">2</text>
<text x="17.1" y="143.6">8</text>
<text x="41.2" y="140.2">3</text>
<text x="119.2" y="143.6">no mounting</text>
<text x="17.1" y="147.1">4</text>
<text x="41.2" y="147.1">7</text>
<text x="30.9" y="174.6">1</text>
<text x="30.9" y="178.1">2</text>
<text x="30.9" y="181.5">3</text>
<text x="30.9" y="185">4</text>
<text x="222.9" y="183.3" transform="rotate(-90 222.9 183.3)">TS922AID</text>
<text x="30.9" y="188.4">5</text>
<text x="30.9" y="191.8">6</text>
<text x="50.4" y="191.8">X2</text>
<text x="30.9" y="195.3">7</text>
<text x="30.9" y="198.7">8</text>
</g>
</svg>
